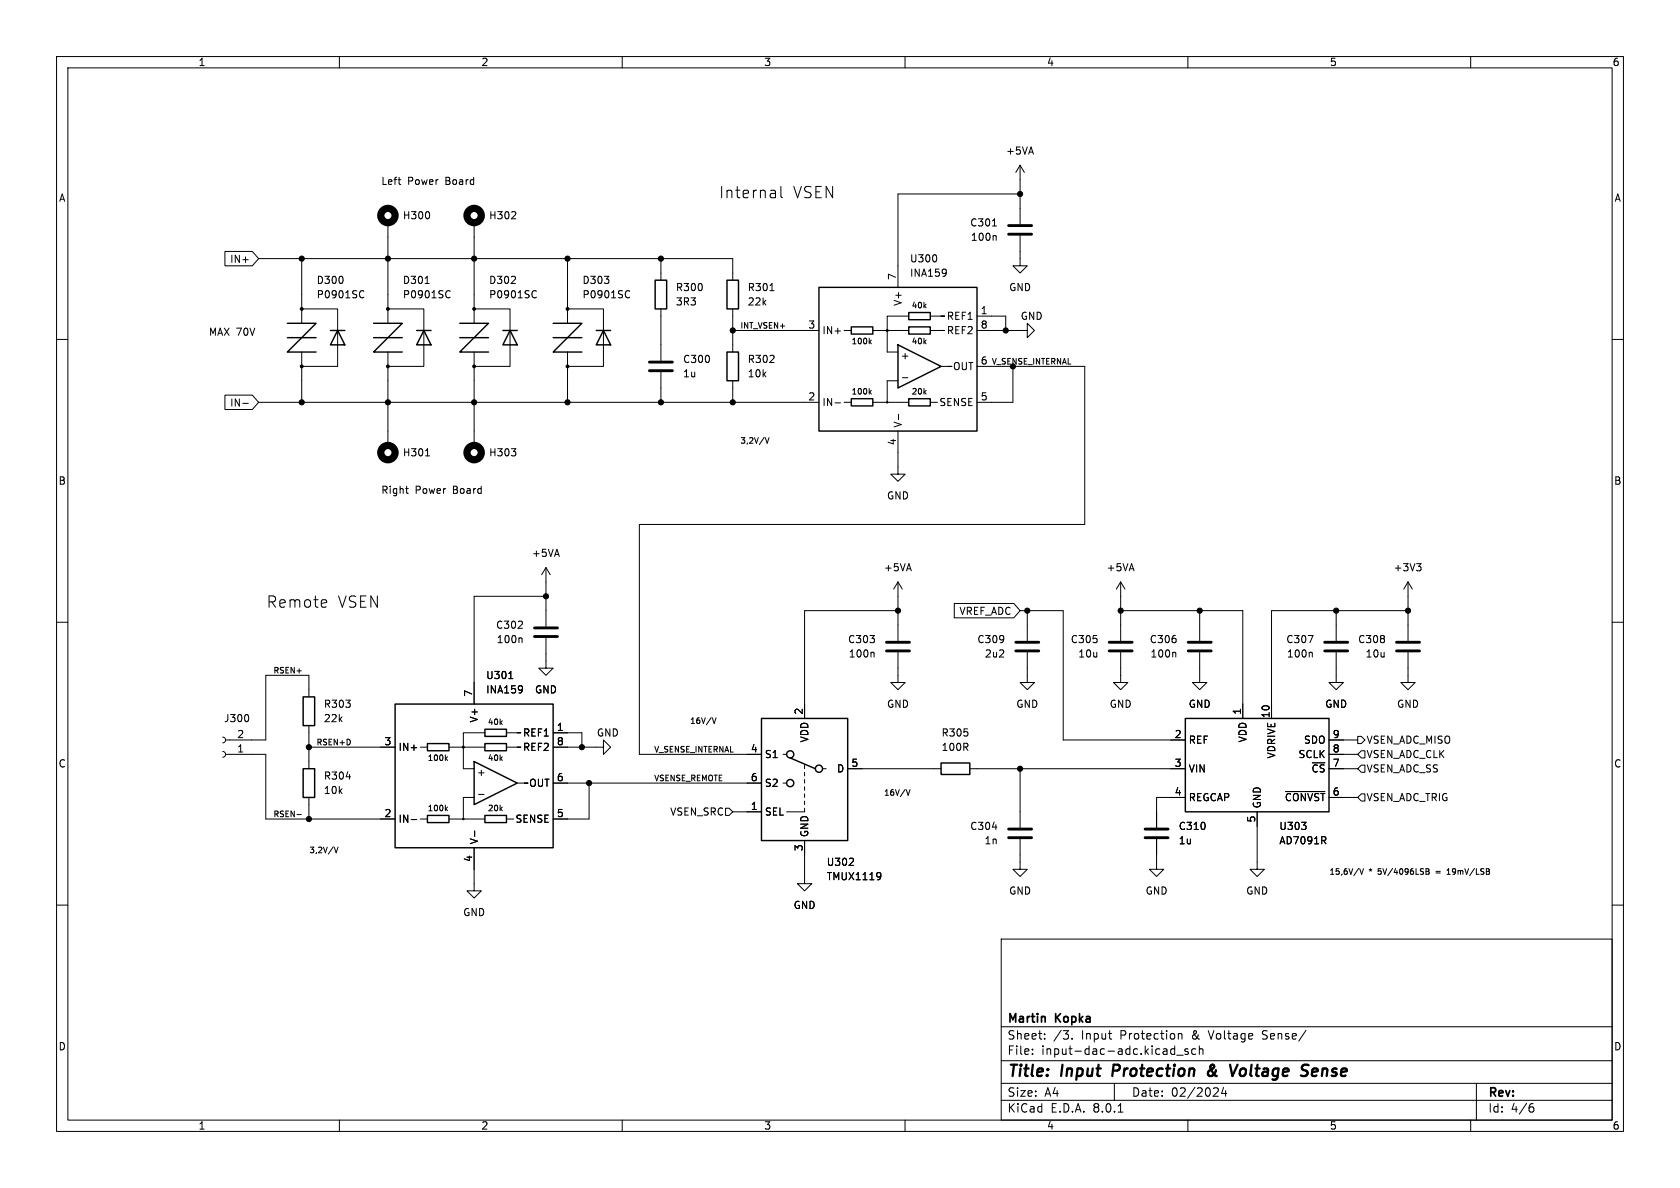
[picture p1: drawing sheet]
<svg xmlns="http://www.w3.org/2000/svg" width="297mm" height="210mm" viewBox="0 0 297 210" stroke-linecap="round" stroke-linejoin="round" font-family="sans-serif">
<g fill="none" stroke="#000" stroke-width=".18">
<path d="M10 10h277v190h-277zM12 12h273v186h-273zM60 10v2M110 10v2M160 10v2M210 10v2M260 10v2M68.6 39.4v15.2M70.4 31.8h.5M70.7 32.6h.2M75.9 37.7v.7M83.8 39.4v15.2"/>
<path d="M90.4 38.7h.8M91.1 37.5v.5M137 33.7l.1 1.3M137.1 34.9l-.2 .1M137.1 34.1l-.2 .1M138.1 33v1.7l.2 .3M175.5 39.9h.7M180.3 34.3h-21.6v16.5M180.3 29.2l-.7 1.3M180.3 29.2v10.4M180.3 29.2l.8 1.3M10 60h2"/>
<path d="M39.8 44.4h4.8l1.1 1.3-1.1 1.3h-4.8zM45.7 45.7h83.8v3.8M53.3 57.2v-2.6h6.4v10.2h-6.4v-2.6M53.3 45.7v8.9M64 51.4l.3 .1M64.3 52.5l-.3 .1M68.6 57.2v-2.6h6.3v10.2h-6.3v-2.6M75.2 50.1h.7M79.2 51.4l.4 .1M79.6 52.5l-.4 .1M83.8 57.2v-2.6h6.4v10.2h-6.4v-2.6M94.5 51.4l.3 .1"/>
<path d="M94.8 52.5l-.3 .1M100.3 57.2v-2.6h6.4v10.2h-6.4v-2.6M100.3 45.7v8.9M111 51.4l.3 .1M111.3 52.5l-.3 .1M116.8 45.7v3.8M116.8 54.6v9.2M129.5 54.6v7.6M129.5 58.4h15.3M136.1 51.4h.7M149.2 58.4h1.3M160.7 58.4h-3.9v3.8h1.9"/>
<path d="M160.7 55.9h-3.9v2.5h-2.5M164.5 58.4h2.5h-.6M164.5 55.9h2.5h-.6M165.5 45.3v.8M167.2 47.6v.1a1.07 1.07 0 0 1-.1 1M167.3 48.1l-.1 .2M172.7 58.4h8.9v-1.2l1.3 1.2-1.3 1.3v-1.3M172.7 55.9h5.1v2.5M175.9 41.6l.2 .2v.7M180.3 41.7v5.3h1.3l-1.3 1.3-1.2-1.3h1.2M285 60h2M39.8 69.8h4.8l1.1 1.3-1.1 1.3h-4.8z"/>
<path d="M42.9 71.3h1M45.7 71.1h99.1M53.3 64.8v6.3M68.6 64.8v13.9M83.8 64.8v13.9M90.4 79.3h.8l-.4 .5M91.1 79.9v.6M100.3 64.8v6.3M116.8 65.8v5.3M129.5 67.3v3.8M135.3 77.4l.3 1 .4-1M147.6 71.2h1"/>
<path d="M149.2 71.1h1.3M153.8 69.3l.2 .4M153.8 60.4l.2 .4M154 69l-.3 .4M154 60.1l-.3 .4M154.3 71.1h6.4M158.7 76.2v7.6h1.3l-1.3 1.3-1.2-1.3h1.2M158.7 67.3h-1.9v3.8M158.8 73.2v1M159.5 66.8h1M164.5 71.1h1.2M166.4 64.8h1.9h-.7"/>
<path d="M172.7 64.8h19.1v27.9h-78.8v40.7h21.6M179.1 64.8v6.3h-6.4M71.7 86.4h.5M71.9 87.2h.3M75.2 80.6h.7M250.4 99.6h.8l-.4 .5M10 110h2M57.5 106l.2 .1 .1 .4-1 .2M57.7 107.3h-.2M89.9 120h.8M92.1 112.8l.2 .1v.7M96.5 112.8v5.3h1.3l-1.3 1.3-1.3-1.3h1.3"/>
<path d="M96.5 100.3l-.7 1.3M96.5 100.3v10.4M96.5 100.3l.8 1.3M96.5 105.4h-12.7v19.1M154.3 115.3l.2 .2v.6M158.7 115.3v5.4h1.3l-1.3 1.2-1.2-1.2h1.2M158.7 108h-16.5v19M158.7 102.9v10.4M158.7 102.9l-.7 1.2M158.7 102.9l.8 1.2M168.7 106.7h10.5l1.1 1.3-1.1 1.2h-10.5zM180.3 108h7.7v22.8h21.5"/>
<path d="M181.6 115.3v5.4h1.3l-1.3 1.2-1.3-1.2h1.3M181.6 108v5.3M198.1 115.3v5.4h1.3l-1.3 1.2-1.3-1.2h1.3M198.1 108h21.6v19M198.1 102.9l-.7 1.2M198.1 102.9v10.4M198.1 102.9l.8 1.2M207.7 115.3l.2 .2v.6M212.1 115.3v5.4h1.3l-1.3 1.2-1.3-1.2h1.3M212.1 108v5.3M231.3 112.3h.8l-.5 1.3M231.8 115.3l.2 .2v.6"/>
<path d="M236.2 115.3v5.4h1.3l-1.3 1.2-1.3-1.2h1.3M236.2 108v5.3M248.9 115.3v5.4h1.3l-1.3 1.2-1.3-1.2h1.3M248.9 102.9l-.7 1.2M248.9 102.9v10.4M248.9 102.9l.8 1.2M248.9 108h-24.1v19M251 100.1l.2 .3v.3l-.2 .2M285 110h2M39.4 130.3l.3 .2 .2 .3-.2 .4-.3 .1M39.4 132.8l.3 .2 .2 .4-.2 .3-.3 .2M39.9 133.4h7.1v11.4h22.8"/>
<path d="M43.8 126.4l.2 .4-.2 .7M54.6 123.2v-3.8h-7.6v11.4h-7.1M54.6 128.3v7.6M54.6 132.1h15.2M61.2 137.3h.8M74.3 132.1h1.3M78.8 134.1l.3 .3M79.1 133.8l-.4 .4M85.7 132.1h-3.8v3.8h1.9M85.7 129.5h-3.8v2.6h-2.5M89.5 132.1h2.6h-.7M89.5 129.5h2.6h-.7"/>
<path d="M91.4 138.4h1.9h-.6M92.2 121.3l.1 .1a1.07 1.07 0 0 1-.1 1M92.4 121.8l-.2 .2M97.8 132.1h8.9v-1.3l1.2 1.3-1.2 1.3v-1.3M97.8 138.4h36.8M97.8 129.5h5.1v2.6M104.1 138.4v6.4h-6.3M125.9 126.9l.4 1 .3-1M138.4 133.4h.7M138.4 138.4h.7M142.2 135.3v.6M142.2 136.5v.7"/>
<path d="M142.2 137.8v.6M142.2 139.1v.6M145.4 135.9h.6M149.9 135.9h16.5M160.2 139.6l.3 1 .4-1M171.4 135.9h38.1M180.3 135.9v10.4M227.3 139.9h6.9M234.9 130.8h5.1M234.9 135.9h5.1M234.9 133.4h5.1M240 130.2h.7l.6 .6-.6 .6h-.7z"/>
<path d="M240.7 132.7h.6v1.3h-.6l-.7-.6zM240.7 135.3h.6v1.2h-.6l-.7-.6zM10 160h2M52.5 144h.8M54.6 141v3.8M59.1 149.7l.3 1 .4-1M72.7 144.9h1M74.3 144.8h1.3M78.8 142.9l.3 .4M79.1 142.7l-.4 .3M79.4 144.8h6.3M83.8 149.9v7.6h1.3l-1.3 1.3-1.3-1.3h1.3"/>
<path d="M83.8 141h-1.9v3.8M83.9 146.9v1M84.6 140.4h1M89.5 144.8h1.3M128.3 142.9h.6l.6 .6-.6 .6h-.6zM129.5 143.5h5.1M142.2 148.6v7.6h1.3l-1.3 1.3-1.2-1.3h1.2M142.2 142.9v.6h-3.1M142.2 140.3v.7M142.2 141.6v.6M150.1 153h.8M150.8 151.8v.5"/>
<path d="M155.5 154.2l.2 .2a1.07 1.07 0 0 1-.2 1M155.7 154.8l-.2 .2M175.5 146.2h.7M180.3 148.3v5.4h1.3l-1.3 1.2-1.2-1.2h1.2M204.5 148.3v5.4h1.2l-1.2 1.2-1.3-1.2h1.3M209.5 141h-5v5.3M222.2 143.5v10.2h1.3l-1.3 1.2-1.2-1.2h1.2M230.1 145.4h.8l-.4 .4M230.8 146v.5M234 148.6l.4 .6M234.3 148l.1 .1-.1 .4M234.9 141h5.1"/>
<path d="M240.4 153.6l.3 1 .4-1M240.7 140.3h.6v1.3h-.6l-.7-.6zM252.1 153.6h.3l.2 .2-.2 .2 .2 .1 .1 .3-.2 .2h-.4zM252.1 154h.3M255.8 154.6h.6M255.8 153.8l.3-.2v1M285 160h2M177 166h108v32h-108zM60 198v2M110 198v2M160 198v2M177 194.5h108"/>
<path d="M177 191.5h108M177 187.5h108M177 181.5h108M182.5 186.3v.1M182.5 185.5v.1M184.7 183.6v.1M184.7 182.8v.1M189.5 183.6v.1M197 191.5v3M197.7 196.6h.8M207.1 186.3h.6M207.1 185.5h.6"/>
<path d="M207.7 184.9v1.5M208 186.5h1.2M208.3 182.7v1M208.3 182.8l.2-.1 .4 .1 .1 .9M210 198v2M210 185.5l-.3-.1-.2 .2v.2l.5 .2v.3h-.5M211.4 185.5l-.4-.1-.3 .3v.4l.1 .2h.6M212 185.5l.2-.1 .4 .1 .1 .9M212 184.9v1.5M215.1 192.3l.3 .3-.1 .3-.8 .9h.9M216.3 192.2l-.3 1.1h.9M216.7 192.8v1"/>
<path d="M260 198v2M261 191.5v6.5M270.6 195.7h.3l.3 .3-.1 .5-.5 .1M271 195.1l-.4 .1"/>
</g>
<g fill="none" stroke="#000" stroke-width=".4">
<path d="M196.9 188.2l-.3 2M215 189.2l-.2 .4a.92 .92 0 0 1-.9 .6l-.2-.1a.54 .54 0 0 1 .1-.8l.6-.4a.39 .39 0 0 0 .2-.6l-.2-.1a.41 .41 0 0 0-.4 .5l.6 1.1 .5 .4M217.5 188.2l.4 2 .9-2M219.3 189.1a.52 .52 0 0 1 .6-.2 .52 .52 0 0 1 .4 .4l-.1 .5a.55 .55 0 0 1-.5 .4 .55 .55 0 0 1-.5-.4zM221.3 188.2l-.2 1.7 .2 .3M221.9 188.9h.8M222.3 188.2l-.2 1.7 .1 .2 .3 .1M223.4 189l.2-.1 .5 .1v1.2M224.2 189.4h-.7a.4 .4 0 0 0-.3 .4 .4 .4 0 0 0 .2 .4l.7-.1M226 189a.66 .66 0 0 0-1 .3v.5l.1 .3 .2 .1 .6-.1M226 188.9l-.2 1.6a.6 .6 0 0 1-.9 .3M226.8 189.5l1-.1-.1-.4-.5-.1-.3 .3-.1 .9 .2 .1 .6-.1"/>
<path d="M231.3 188.3a.85 .85 0 0 0-1 .1 .45 .45 0 0 0 .2 .8l.3 .1a.49 .49 0 0 1 .4 .5 .49 .49 0 0 1-.5 .4l-.7-.1"/>
</g>
<g fill="none" stroke="#000" stroke-width=".51">
<path d="M178.3 39.9h4.1M178.3 41.4h4.1M114.8 65.5h4.1M114.8 64h4.1M94.5 112.5h4.1M94.5 111h4.1M156.7 115.1h4.1M156.7 113.5h4.1M179.6 115.1h4M179.6 113.5h4M196.1 115.1h4.1M196.1 113.5h4.1"/>
<path d="M210.1 115.1h4M210.1 113.5h4M234.2 115.1h4.1M234.2 113.5h4.1M246.9 115.1h4.1M246.9 113.5h4.1M178.3 148.1h4.1M178.3 146.6h4.1M202.4 148.1h4.1M202.4 146.6h4.1"/>
</g>
<g fill="none" stroke="#000" stroke-width=".25">
<path d="M50.8 57.2h5.1l-5.1 5h5.1M50.8 59.7h5.1M58.4 58.4h2.6M59.7 58.4l1.3 2.6h-2.6zM66 57.2h5.1l-5.1 5h5.1M66 59.7h5.1M73.7 58.4h2.5M74.9 58.4l1.3 2.6h-2.5zM81.3 57.2h5.1l-5.1 5h5.1M81.3 59.7h5.1M88.9 58.4h2.5M90.2 58.4l1.2 2.6h-2.5z"/>
<path d="M97.8 57.2h5.1l-5.1 5h5.1M97.8 59.7h5.1M105.4 58.4h2.5M106.7 58.4l1.2 2.6h-2.5zM115.8 49.5h2.1v5.1h-2.1zM128.5 49.5h2.1v5.1h-2.1zM144.8 50.8h27.9v25.4h-27.9zM150.5 57.8h3.8v1.3h-3.8zM160.7 57.8h3.8v1.3h-3.8zM160.7 55.2h3.8v1.3h-3.8zM128.5 62.2h2.1v5.1h-2.1zM150.5 70.5h3.8v1.3h-3.8z"/>
<path d="M158.7 61l7.7 3.8-7.7 3.8zM160.7 70.5h3.8v1.3h-3.8zM53.6 135.9h2v5.1h-2zM53.6 123.2h2v5.1h-2zM69.8 124.5h28v25.4h-28zM75.6 131.4h3.8v1.3h-3.8zM83.8 134.6l7.6 3.8-7.6 3.8zM85.7 131.4h3.8v1.3h-3.8zM85.7 128.9h3.8v1.3h-3.8zM134.6 127h15.3v21.6h-15.3zM139.7 134l4.4 1.9M166.4 134.9h5v2h-5z"/>
<path d="M209.5 127h25.4v16.5h-25.4zM75.6 144.1h3.8v1.3h-3.8zM85.7 144.1h3.8v1.3h-3.8z"/>
<circle cx="139.7" cy="133.3" r=".63"/>
<circle cx="139.7" cy="138.4" r=".63"/>
<circle cx="144.8" cy="135.9" r=".63"/>
</g>
<g fill="#000" stroke="#000" stroke-width=".18">
<circle cx="180.3" cy="34.3" r=".46"/>
<circle cx="53.3" cy="45.7" r=".46"/>
<circle cx="53.3" cy="54.6" r=".25"/>
<circle cx="68.6" cy="45.7" r=".46"/>
<circle cx="68.6" cy="54.6" r=".25"/>
<circle cx="83.8" cy="45.7" r=".46"/>
<circle cx="83.8" cy="54.6" r=".25"/>
<circle cx="100.3" cy="45.7" r=".46"/>
<circle cx="100.3" cy="54.6" r=".25"/>
<circle cx="116.8" cy="45.7" r=".46"/>
<circle cx="129.5" cy="58.4" r=".46"/>
<circle cx="156.8" cy="58.4" r=".18"/>
<circle cx="177.8" cy="58.4" r=".46"/>
<circle cx="53.3" cy="71.1" r=".46"/>
<circle cx="53.3" cy="64.8" r=".25"/>
<circle cx="68.6" cy="71.1" r=".46"/>
<circle cx="68.6" cy="64.8" r=".25"/>
<circle cx="83.8" cy="71.1" r=".46"/>
<circle cx="83.8" cy="64.8" r=".25"/>
<circle cx="100.3" cy="71.1" r=".46"/>
<circle cx="100.3" cy="64.8" r=".25"/>
<circle cx="116.8" cy="71.1" r=".46"/>
<circle cx="129.5" cy="71.1" r=".46"/>
<circle cx="156.8" cy="71.1" r=".13"/>
<circle cx="179.1" cy="64.8" r=".46"/>
<circle cx="96.5" cy="105.4" r=".46"/>
<circle cx="158.7" cy="108" r=".46"/>
<circle cx="181.6" cy="108" r=".46"/>
<circle cx="198.1" cy="108" r=".46"/>
<circle cx="212.1" cy="108" r=".46"/>
<circle cx="236.2" cy="108" r=".46"/>
<circle cx="248.9" cy="108" r=".46"/>
<circle cx="54.6" cy="132.1" r=".46"/>
<circle cx="81.9" cy="132.1" r=".18"/>
<circle cx="102.9" cy="132.1" r=".46"/>
<circle cx="104.1" cy="138.4" r=".46"/>
<circle cx="180.3" cy="135.9" r=".46"/>
<circle cx="54.6" cy="144.8" r=".46"/>
<circle cx="81.9" cy="144.8" r=".13"/>
</g>
<g fill="none" stroke="#000" stroke-width="1.3">
<circle cx="68.6" cy="38.1" r="1.27"/>
<circle cx="83.8" cy="38.1" r="1.27"/>
<circle cx="68.6" cy="80" r="1.27"/>
<circle cx="83.8" cy="80" r="1.27"/>
</g>
<g font-size="2.8">
<text x="127" y="35.3">Internal</text>
<text x="140.1" y="35.3">VSEN</text>
<text x="47" y="107.7">Remote</text>
<text x="59.6" y="107.7">VSEN</text>
<text x="178" y="190.9">Title:</text>
<text x="187.7" y="190.9">Input</text>
<text x="197.5" y="190.9">Protection</text>
<text x="232.5" y="190.9">Sense</text>
</g>
<g font-size="2.1">
<text x="178" y="184">Sheet:</text>
<text x="178" y="181.2">Martin</text>
<text x="186.2" y="184">/3.</text>
<text x="186.7" y="181.2">Kopka</text>
<text x="191.2" y="184">Input</text>
<text x="198.2" y="184">Protection</text>
<text x="211" y="184">&amp;</text>
<text x="214.1" y="184">Voltage</text>
<text x="223.7" y="184">Sense/</text>
<text x="178" y="186.7">File:</text>
<text x="184.1" y="186.7">input-dac-adc.kicad_sch</text>
<text x="178" y="196.9">KiCad</text>
<text x="178" y="194.1">Size:</text>
<text x="184.7" y="194.1">A4</text>
<text x="185.7" y="196.9">E.D.A.</text>
<text x="193.3" y="196.9">8.0.1</text>
<text x="200" y="194.1">Date:</text>
<text x="207" y="194.1">02/2024</text>
<text x="263" y="194.3">Rev:</text>
<text x="263" y="196.9">Id:</text>
<text x="267.1" y="196.9">4/6</text>
</g>
<g font-size="1.8">
<text x="35" y="11.9">1</text>
<text x="85" y="11.9">2</text>
<text x="135" y="11.9">3</text>
<text x="185" y="11.9">4</text>
<text x="235" y="11.9">5</text>
<text x="285" y="11.9">6</text>
<text x="177.8" y="27.5">+5VA</text>
<text x="10.3" y="35.9">A</text>
<text x="67.3" y="32.8">Left</text>
<text x="72" y="32.8">Power</text>
<text x="78.8" y="32.8">Board</text>
<text x="285.3" y="35.9">A</text>
<text x="71.1" y="39">H300</text>
<text x="86.4" y="39">H302</text>
<text x="171.4" y="40.2">C301</text>
<text x="40.6" y="46.7">IN+</text>
<text x="160.8" y="46.6">U300</text>
<text x="171.5" y="42.8">100n</text>
<text x="55.9" y="50.4">D300</text>
<text x="55.9" y="52.9">P0901SC</text>
<text x="71.1" y="50.4">D301</text>
<text x="71.1" y="52.9">P0901SC</text>
<text x="86.4" y="50.4">D302</text>
<text x="86.4" y="52.9">P0901SC</text>
<text x="102.9" y="50.4">D303</text>
<text x="102.9" y="52.9">P0901SC</text>
<text x="119.4" y="51.7">R300</text>
<text x="132.1" y="51.7">R301</text>
<text x="158.5" y="49.6" transform="rotate(-90 158.5 49.6)">7</text>
<text x="160.8" y="49.1">INA159</text>
<text x="178.3" y="51.7">GND</text>
<text x="36.8" y="59.4">MAX 70V</text>
<text x="119.4" y="54.2">3R3</text>
<text x="132.1" y="54.2">22k</text>
<text x="142.8" y="58.2">3</text>
<text x="145.3" y="59.3">IN+</text>
<text x="159.6" y="54.2" transform="rotate(-90 159.6 54.2)">V+</text>
<text x="167.3" y="56.7">REF1</text>
<text x="167.3" y="59.3">REF2</text>
<text x="173.3" y="55.6">1</text>
<text x="173.3" y="58.2">8</text>
<text x="180.3" y="56.7">GND</text>
<text x="120.7" y="64.4">C300</text>
<text x="132.1" y="64.4">R302</text>
<text x="159.1" y="63.7">+</text>
<text x="168.4" y="65.6">OUT</text>
<text x="173.3" y="64.5">6</text>
<text x="120.7" y="66.9">1u</text>
<text x="132.1" y="66.9">10k</text>
<text x="142.8" y="70.9">2</text>
<text x="145.3" y="72">IN-</text>
<text x="166" y="72">SENSE</text>
<text x="173.3" y="70.9">5</text>
<text x="40.6" y="72.1">IN-</text>
<text x="159.6" y="75.7" transform="rotate(-90 159.6 75.7)">V-</text>
<text x="71.1" y="80.9">H301</text>
<text x="86.4" y="80.9">H303</text>
<text x="158.5" y="78.8" transform="rotate(-90 158.5 78.8)">4</text>
<text x="10.3" y="85.9">B</text>
<text x="67.3" y="87.4">Right</text>
<text x="73.4" y="87.4">Power</text>
<text x="80.2" y="87.4">Board</text>
<text x="156.7" y="88.5">GND</text>
<text x="285.3" y="85.9">B</text>
<text x="93.9" y="98.7">+5VA</text>
<text x="156.2" y="101.2">+5VA</text>
<text x="195.5" y="101.2">+5VA</text>
<text x="246.3" y="101.2">+3V3</text>
<text x="87.6" y="111.4">C302</text>
<text x="87.7" y="113.9">100n</text>
<text x="149.8" y="113.9">C303</text>
<text x="169.5" y="108.9">VREF_ADC</text>
<text x="172.7" y="113.9">C309</text>
<text x="189.2" y="113.9">C305</text>
<text x="203.2" y="113.9">C306</text>
<text x="227.3" y="113.9">C307</text>
<text x="240" y="113.9">C308</text>
<text x="149.9" y="116.4">100n</text>
<text x="174" y="116.4">2u2</text>
<text x="190.5" y="116.4">10u</text>
<text x="203.3" y="116.4">100n</text>
<text x="227.4" y="116.4">100n</text>
<text x="241.3" y="116.4">10u</text>
<text x="57.2" y="125.3">R303</text>
<text x="83.6" y="123.3" transform="rotate(-90 83.6 123.3)">7</text>
<text x="85.8" y="120.2">U301</text>
<text x="85.8" y="122.8">INA159</text>
<text x="94.5" y="122.8">GND</text>
<text x="156.7" y="125.3">GND</text>
<text x="179.6" y="125.3">GND</text>
<text x="196.1" y="125.3">GND</text>
<text x="210.1" y="125.3">GND</text>
<text x="234.2" y="125.3">GND</text>
<text x="246.9" y="125.3">GND</text>
<text x="39.5" y="127.9">J300</text>
<text x="41.8" y="130.6">2</text>
<text x="57.2" y="127.9">22k</text>
<text x="67.9" y="131.8">3</text>
<text x="84.7" y="127.8" transform="rotate(-90 84.7 127.8)">V+</text>
<text x="92.4" y="130.4">REF1</text>
<text x="98.4" y="129.3">1</text>
<text x="98.4" y="131.8">8</text>
<text x="105.4" y="130.4">GND</text>
<text x="142" y="126.4" transform="rotate(-90 142 126.4)">2</text>
<text x="143.1" y="131.3" transform="rotate(-90 143.1 131.3)">VDD</text>
<text x="166.4" y="130.4">R305</text>
<text x="207.6" y="130.6">2</text>
<text x="210.1" y="131.7">REF</text>
<text x="219.5" y="126.4" transform="rotate(-90 219.5 126.4)">1</text>
<text x="220.6" y="131.3" transform="rotate(-90 220.6 131.3)">VDD</text>
<text x="224.5" y="127" transform="rotate(-90 224.5 127)">10</text>
<text x="230.4" y="131.7">SDO</text>
<text x="235.5" y="130.6">9</text>
<text x="241.5" y="131.7">VSEN_ADC_MISO</text>
<text x="10.3" y="135.9">C</text>
<text x="41.8" y="133.1">1</text>
<text x="70.4" y="132.9">IN+</text>
<text x="84.2" y="137.4">+</text>
<text x="92.4" y="132.9">REF2</text>
<text x="132.6" y="133.1">4</text>
<text x="135.1" y="134.2">S1</text>
<text x="147.9" y="136.8">D</text>
<text x="150.4" y="135.6">5</text>
<text x="166.4" y="132.9">100R</text>
<text x="207.6" y="135.6">3</text>
<text x="210.1" y="136.8">VIN</text>
<text x="225.7" y="134.2" transform="rotate(-90 225.7 134.2)">VDRIVE</text>
<text x="229.5" y="134.2">SCLK</text>
<text x="231.8" y="136.8">~{CS}</text>
<text x="235.5" y="135.6">7</text>
<text x="235.5" y="133.1">8</text>
<text x="241.5" y="134.2">VSEN_ADC_CLK</text>
<text x="241.5" y="136.8">VSEN_ADC_SS</text>
<text x="285.3" y="135.9">C</text>
<text x="57.2" y="138">R304</text>
<text x="57.2" y="140.6">10k</text>
<text x="93.5" y="139.3">OUT</text>
<text x="98.4" y="138.2">6</text>
<text x="132.6" y="143.3">1</text>
<text x="132.6" y="138.2">6</text>
<text x="135.1" y="139.3">S2</text>
<text x="207.6" y="140.7">4</text>
<text x="210.1" y="141.8">REGCAP</text>
<text x="223.1" y="143" transform="rotate(-90 223.1 143)">GND</text>
<text x="227" y="141.8">~{CONVST}</text>
<text x="235.5" y="140.7">6</text>
<text x="241.5" y="141.8">VSEN_ADC_TRIG</text>
<text x="67.9" y="144.5">2</text>
<text x="70.4" y="145.6">IN-</text>
<text x="84.7" y="149.4" transform="rotate(-90 84.7 149.4)">V-</text>
<text x="91" y="145.6">SENSE</text>
<text x="98.4" y="144.5">5</text>
<text x="118.4" y="144.4">VSEN_SRC</text>
<text x="135.1" y="144.4">SEL</text>
<text x="143.1" y="148.1" transform="rotate(-90 143.1 148.1)">GND</text>
<text x="171.4" y="146.9">C304</text>
<text x="174" y="149.5">1n</text>
<text x="208.3" y="146.9">C310</text>
<text x="208.3" y="149.5">1u</text>
<text x="222" y="145.5" transform="rotate(-90 222 145.5)">5</text>
<text x="226.1" y="146.9">U303</text>
<text x="226.1" y="149.5">AD7091R</text>
<text x="83.6" y="152.5" transform="rotate(-90 83.6 152.5)">4</text>
<text x="142" y="150.6" transform="rotate(-90 142 150.6)">3</text>
<text x="146.1" y="153.3">U302</text>
<text x="146.1" y="155.8">TMUX1119</text>
<text x="140.2" y="160.9">GND</text>
<text x="178.3" y="158.3">GND</text>
<text x="202.4" y="158.3">GND</text>
<text x="220.2" y="158.3">GND</text>
<text x="81.8" y="162.2">GND</text>
<text x="10.3" y="185.9">D</text>
<text x="285.3" y="185.9">D</text>
<text x="35" y="199.9">1</text>
<text x="85" y="199.9">2</text>
<text x="135" y="199.9">3</text>
<text x="185" y="199.9">4</text>
<text x="235" y="199.9">5</text>
<text x="285" y="199.9">6</text>
</g>
<g font-size="1.4">
<text x="130.8" y="58.1">INT_VSEN+</text>
<text x="161.1" y="54.7">40k</text>
<text x="150.4" y="61.1">100k</text>
<text x="161.1" y="61.1">40k</text>
<text x="175.3" y="64.5">V_SENSE_INTERNAL</text>
<text x="150.4" y="69.9">100k</text>
<text x="161.1" y="69.9">20k</text>
<text x="130.8" y="78.5">3,2V/V</text>
<text x="48.3" y="119.1">RSEN+</text>
<text x="55.9" y="131.8">RSEN+D</text>
<text x="86.1" y="128.4">40k</text>
<text x="121.9" y="128">16V/V</text>
<text x="75.5" y="134.7">100k</text>
<text x="86.1" y="134.7">40k</text>
<text x="115.6" y="133.1">V_SENSE_INTERNAL</text>
<text x="75.5" y="143.6">100k</text>
<text x="86.1" y="143.6">20k</text>
<text x="115.6" y="138.2">VSENSE_REMOTE</text>
<text x="156.2" y="140.7">16V/V</text>
<text x="48.3" y="144.5">RSEN-</text>
<text x="54.6" y="150.9">3,2V/V</text>
<text x="234.9" y="154.7">15,6V/V</text>
<text x="242.1" y="154.7">*</text>
<text x="243.8" y="154.7">5V/4096LSB</text>
<text x="254.3" y="154.7">=</text>
<text x="256.6" y="154.7">19mV/LSB</text>
</g>
</svg>
